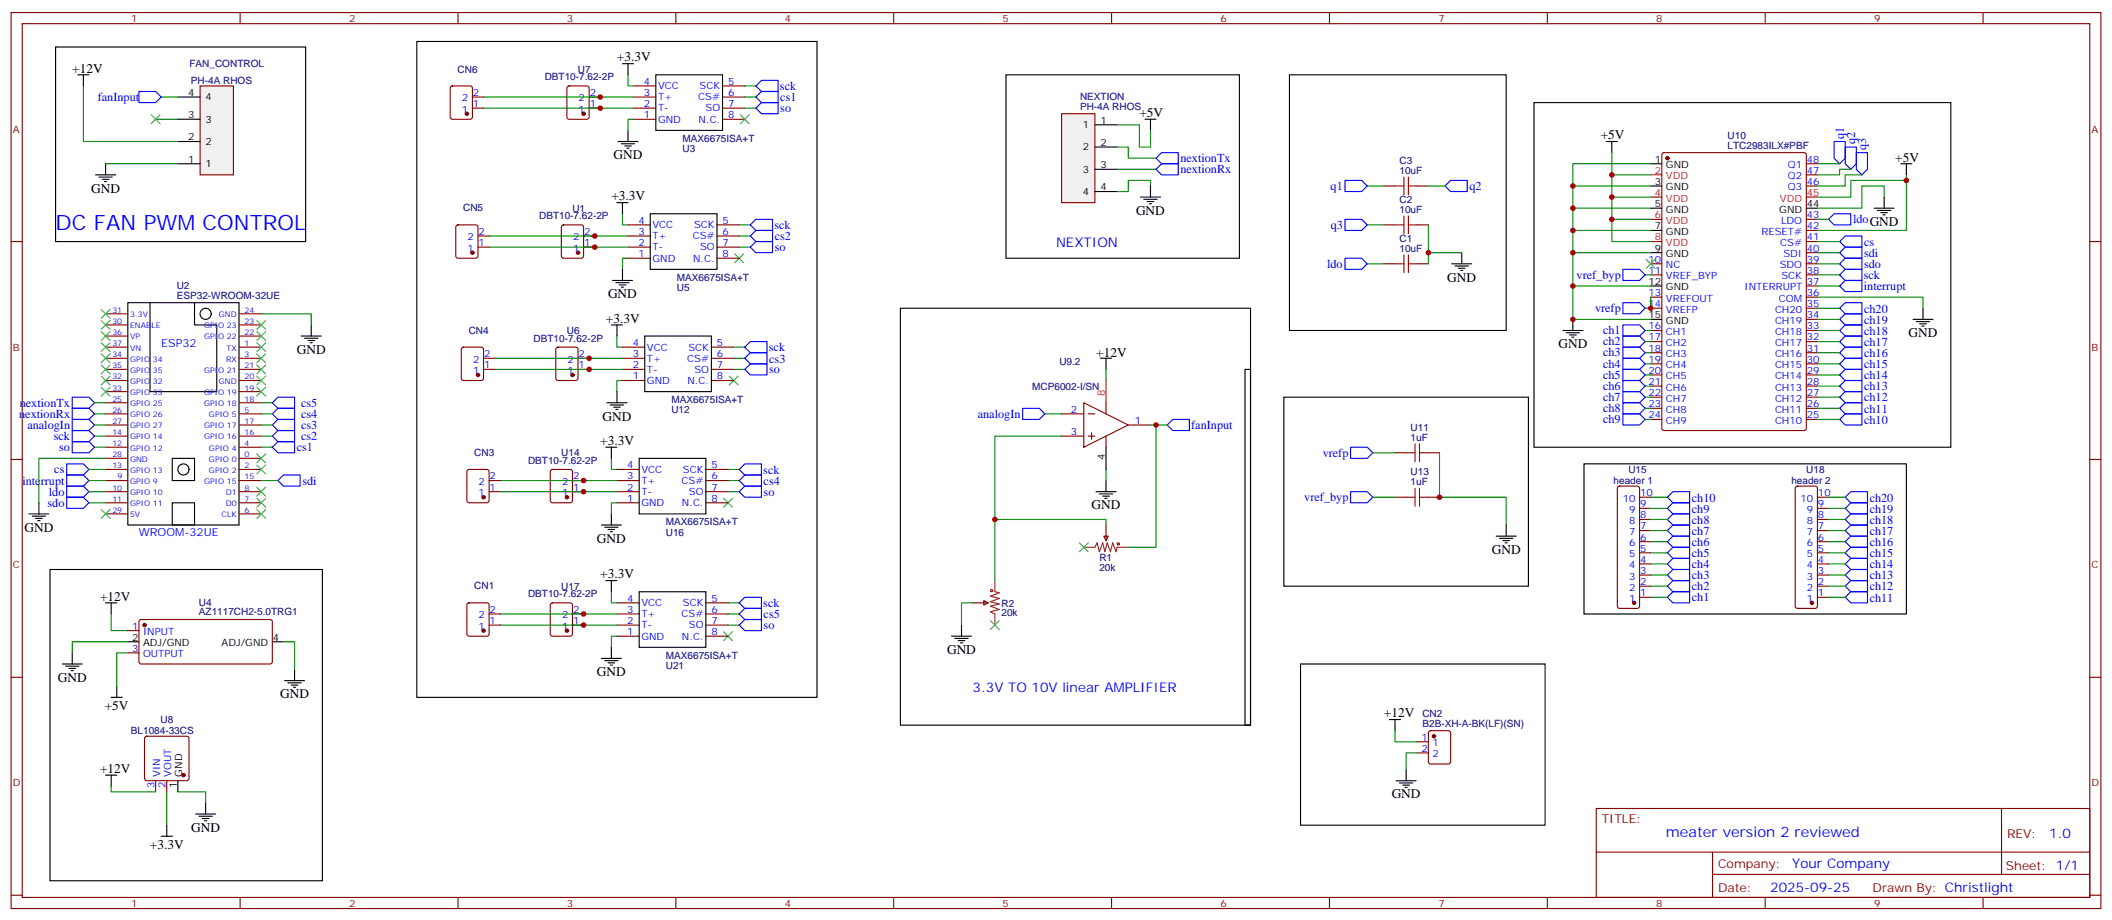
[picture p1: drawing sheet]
<svg xmlns="http://www.w3.org/2000/svg" width="670mm" height="292mm" viewBox="0 0 670 292" stroke-linecap="round" stroke-linejoin="round" font-family="sans-serif">
<g fill="none" stroke="#870000" stroke-width=".35">
<path d="M3.5 4h663.2v284.3h-663.2zM7.1 7.5h656.1v277.3h-656.1zM76.2 4v3.5M145.3 4v3.5M214.5 4v3.5M283.6 4v3.5M352.8 4v3.5M421.9 4v3.5M491.1 4v3.5M560.2 4v3.5M629.4 4v3.5M201.1 37.9h7"/>
<path d="M201.1 34.3h7M201.1 30.8h7M201.1 27.3h7M229.3 37.9h7.1M229.3 34.3h7.1M229.3 30.8h7.1M229.3 27.3h7.1M3.5 76.7h3.6M663.2 76.7h3.5M33.5 99.6h7.1M75.8 99.6h7.1M33.5 110.2h7.1"/>
<path d="M33.5 106.6h7.1M33.5 117.2h7.1M33.5 113.7h7.1M33.5 103.1h7.1M75.8 110.2h7.1M75.8 106.6h7.1M75.8 117.2h7.1M75.8 113.7h7.1M75.8 103.1h7.1M33.5 124.3h7.1M33.5 120.8h7.1M33.5 134.9h7.1"/>
<path d="M33.5 131.3h7.1M33.5 127.8h7.1M33.5 138.4h7.1M75.8 124.3h7.1M75.8 120.8h7.1M75.8 134.9h7.1M75.8 131.3h7.1M75.8 127.8h7.1M75.8 138.4h7.1M3.5 145.8h3.6M33.5 145.5h7.1M33.5 152.5h7.1"/>
<path d="M33.5 149h7.1M33.5 141.9h7.1M33.5 159.6h7.1M33.5 156h7.1M75.8 145.5h7.1M75.8 152.5h7.1M75.8 149h7.1M75.8 141.9h7.1M75.8 159.6h7.1M75.8 156h7.1M663.2 145.8h3.5M33.5 163.1h7.1"/>
<path d="M75.8 163.1h7.1M3.5 214.9h3.6M663.2 214.9h3.5M506.6 256.6h156.6v28.2h-156.6zM635.2 256.6v20.9M506.6 270.4h156.5M543.5 277.5h119.6M543.5 270.4v14.1M3.5 284.1h3.6M76.2 284.8v3.5M145.3 284.8v3.5M214.5 284.8v3.5"/>
<path d="M283.6 284.8v3.5M352.8 284.8v3.5M421.9 284.8v3.5M491.1 284.8v3.5M560.2 284.8v3.5M629.4 284.8v3.5M663.2 284.1h3.5"/>
</g>
<g fill="none" stroke="#000" stroke-width=".35">
<path d="M208.1 23.7h21.2v17.7h-21.2zM40.6 96.1h35.2v70.5h-35.2zM47.6 96.1v28.2h21.2v-21.2h-7.1v-7M54.7 145.5h7v7h-7zM54.7 159.6h7v7h-7z"/>
<circle cx="65.3" cy="99.6" r="1.76"/>
<circle cx="58.2" cy="149" r="1.76"/>
</g>
<path d="M336.9 36.1h10.6v28.2h-10.6z" fill="#f0f0f0" stroke="#870000" stroke-width=".35"/>
<path d="M319.3 23.7h74v58.3h-74zM347.5 39.6h7M363.4 37.9h3.5M365.1 37.9v3.5M347.5 46.7h7M347.5 53.7h7M365.1 59v3.5M347.5 60.8h7M361.9 62.5h6.4M363 63.3h4.2M364.1 64h2.1M364.8 64.7h.7" fill="none" stroke="#000" stroke-width=".35"/>
<path d="M49.4 37.9h7M354.5 39.6h7.1v7.1h3.5v-5.3M354.5 53.7h12.4M354.5 46.7h3.6v3.5h8.8M365.1 59v-1.7h-7v3.5h-3.6" fill="none" stroke="#008700" stroke-width=".35"/>
<path d="M366.9 53.7l1.8-1.7h5.2v3.5h-5.2zM366.9 50.2l1.8-1.8h5.2v3.6h-5.2z" fill="none" stroke="#00f" stroke-width=".35"/>
<path d="M63.5 27.3h10.6v28.2h-10.6z" fill="#f0f0f0" stroke="#870000" stroke-width=".35"/>
<g fill="none" stroke="#000" stroke-width=".35">
<path d="M17.6 14.9h79.4v61.8h-79.4zM132.3 13.2h127v208.1h-127zM24.7 23.7h3.5M26.5 23.7v3.6M56.4 37.9h7.1M56.4 30.8h7.1M197.6 20.2h3.5M199.3 20.2v3.5M409.2 23.7h68.8v81.2h-68.8zM486.8 32.6h132.3v109.3h-132.3zM30.3 55.5h6.4M31.4 56.2h4.2"/>
<path d="M32.5 56.9h2.1M33.2 57.6h.7M33.5 52v3.5M56.4 52h7.1M56.4 44.9h7.1M196.1 44.9h6.4M197.2 45.6h4.2M198.3 46.3h2.1M199 47h.7M199.3 41.4v3.5M509.8 44.9h3.5M511.5 44.9v3.5"/>
<path d="M523.9 52h3.5M523.9 59h3.5M603.2 52h3.6M605 52v3.5M195.8 64.3h3.5M197.6 64.3v3.5M206.4 67.8h21.1v17.7h-21.1zM523.9 66.1h3.5M523.9 73.1h3.5M573.3 66.1h3.5M594.8 66.1h6.3M595.8 66.8h4.3"/>
<path d="M596.9 67.5h2.1M597.6 68.2h.7M598 62.5v3.6M194.4 89h6.3M195.4 89.7h4.3M196.5 90.4h2.1M197.2 91.1h.7M197.6 85.5v3.5M285.8 97.8h111.1v132.3h-111.1zM460.7 83.7h6.4M461.8 84.4h4.2M462.8 85.1h2.2"/>
<path d="M463.5 85.8h.8M463.9 80.2v3.5M523.9 80.2h3.5M523.9 90.8h3.5M610.3 97.8v3.6M95.6 106.6h6.4M96.7 107.4h4.2M97.7 108.1h2.1M98.4 108.8h.7M98.8 103.1v3.5M194 103.1h3.6M195.8 103.1v3.5"/>
<path d="M204.6 106.6h21.2v17.7h-21.2zM349.2 113.7h3.6M351 113.7v3.5M395.1 117.2h1.8v112.9h-1.8zM496 104.9h6.4M497.1 105.6h4.2M498.1 106.3h2.1M498.8 107h.7M499.2 101.4v3.5M523.9 101.4h3.5M607.1 101.4h6.4M608.2 102.1h4.2"/>
<path d="M609.2 102.8h2.2M610 103.5h.7M192.6 127.8h6.4M193.7 128.5h4.2M194.7 129.2h2.1M195.4 129.9h.7M195.8 124.3v3.5M407.5 126h77.6v60h-77.6zM12.3 159.6v3.5M192.3 141.9h3.5M194 141.9v3.6M202.8 145.5h21.2v17.6h-21.2z"/>
<path d="M347.8 156h6.4M348.9 156.7h4.2M350 157.4h2.1M350.7 158.2h.7M351 141.9v7.1M351 152.5v3.5M502.7 147.2h102.3v47.6h-102.3zM9.2 163.1h6.3M10.2 163.8h4.3M11.3 164.5h2.1M12 165.2h.7M190.9 166.6h6.3"/>
<path d="M191.9 167.3h4.2M193 168h2.1M193.7 168.7h.7M194 163.1v3.5M474.8 170.1h6.4M475.9 170.9h4.2M477 171.6h2.1M477.7 172.3h.7M478 166.6v3.5M15.9 180.7h86.4v98.8h-86.4zM33.5 191.3h3.5M35.3 191.3v3.5"/>
<path d="M192.3 184.3h3.5M194 184.3v3.5M202.8 187.8h21.2v17.6h-21.2zM305.2 198.4v3.5M19.8 210.7h6.3M20.8 211.4h4.2M21.9 212.1h2.1M22.6 212.8h.7M22.9 207.2v3.5M37 217.8v3.5M40.6 203.7h3.5M86.4 203.7h3.6"/>
<path d="M90.3 216h6.4M91.4 216.7h4.2M92.4 217.4h2.1M93.1 218.1h.7M93.5 212.5v3.5M190.9 209h6.3M191.9 209.7h4.2M193 210.4h2.1M193.7 211.1h.7M194 205.4v3.6M302 201.9h6.3M303 202.6h4.3"/>
<path d="M304.1 203.3h2.1M304.8 204h.7M412.7 210.7h77.7v51.2h-77.7zM35.3 221.3h3.5M441 228.4h3.5M442.7 228.4v3.5M33.5 246h3.5M35.3 246v3.5M56.4 247.8v3.5M62.1 258.3h6.3M63.1 259h4.3M64.2 259.8h2.1"/>
<path d="M65.3 254.8v3.5M443.1 247.8h6.3M444.1 248.5h4.3M445.2 249.2h2.1M445.9 249.9h.7M446.3 244.2v3.6M51.2 265.4h3.5M52.9 261.9v3.5M64.9 260.5h.7"/>
</g>
<g fill="none" stroke="#008700" stroke-width=".35">
<path d="M26.5 27.3v17.6h29.9M51.2 30.8h5.2M153.5 30.8h47.6M153.5 34.3h47.6M199.3 23.7v3.6h1.8M201.1 37.9h-1.8v3.5M236.4 30.8h3.5M236.4 27.3h3.5M236.4 34.3h3.5M33.5 52h22.9M433.9 59h5.3M453.3 59h5.3"/>
<path d="M499.2 59h24.7M511.5 48.4v7.1M523.9 52h-24.7v49.4h24.7M523.9 55.5h-12.4v7h12.4M576.8 52h7M587.4 53.7h-3.6v1.8h-7M590.9 55.5h-5.3v3.5h-8.8M605 55.5v17.6h-28.2M605 57.3h-17.6v5.2h-10.6M155.2 74.9h44.1M155.2 78.4h44.1M197.6 67.8v3.6h1.7"/>
<path d="M234.6 78.4h3.5M234.6 74.9h3.5M234.6 71.4h3.5M433.9 71.4h5.3M453.3 71.4v12.3M499.2 73.1h24.7M499.2 66.1h24.7M511.5 62.5v7.1h12.4M511.5 69.6v7.1h12.4M576.8 76.7h7M576.8 69.6h3.5M598 62.5v-3.5h-7.1v7.1h-14.1"/>
<path d="M82.9 99.6h15.9v3.5M199.3 82h-1.7v3.5M433.9 83.7h5.3M453.3 80.2h10.6M499.2 90.8h24.7M499.2 80.2h24.7M522.1 87.2h1.8M523.9 94.3v3.5h-1.8M576.8 94.3h33.5v3.5M576.8 90.8h7M576.8 80.2h7M576.8 83.7h7"/>
<path d="M576.8 87.2h7M576.8 97.8h7M157 113.7h40.6M157 117.2h40.6M195.8 106.6v3.6h1.8M232.8 117.2h3.6M232.8 113.7h3.6M232.8 110.2h3.6M351 117.2v3.6M522.1 104.9h1.8M522.1 119h1.8M522.1 115.5h1.8"/>
<path d="M522.1 111.9h1.8M522.1 108.4h1.8M576.8 104.9h7M576.8 119h7M576.8 115.5h7M576.8 111.9h7M576.8 108.4h7M576.8 101.4h7M30 131.3h3.5M30 127.8h3.5M30 134.9h3.5M30 138.4h3.5"/>
<path d="M82.9 131.3h3.5M82.9 127.8h3.5M82.9 134.9h3.5M82.9 138.4h3.5M197.6 120.8h-1.8v3.5M331.6 131.3h5.3M336.9 138.4h-21.2v45.9M365.1 134.9h5.3M366.9 134.9v38.8h-8.8M522.1 133.1h1.8M522.1 129.6h1.8M522.1 126h1.8"/>
<path d="M522.1 122.5h1.8M576.8 133.1h7M576.8 129.6h7M576.8 126h7M576.8 122.5h7M28.2 156h5.3M28.2 152.5h5.3M28.2 149h5.3M28.2 159.6h5.3M30 141.9h3.5M33.5 145.5h-21.2v14.1M82.9 152.5h5.3"/>
<path d="M82.9 141.9h3.5M158.7 152.5h37.1M158.7 156h37.1M194 145.5v3.5h1.8M195.8 159.6h-1.8v3.5M231.1 156h3.5M231.1 152.5h3.5M231.1 149h3.5M351 149v3.5M435.7 157.8h7M435.7 143.7h7M456.8 143.7v14.1h21.2v8.8"/>
<path d="M523.9 157.8h5.3M580.3 157.8h5.3M315.7 164.9h35.3v1.7M523.9 161.3h5.3M523.9 164.9h5.3M523.9 168.4h5.3M523.9 171.9h5.3M523.9 175.4h5.3M523.9 179h5.3M580.3 161.3h5.3M580.3 164.9h5.3M580.3 168.4h5.3"/>
<path d="M580.3 171.9h5.3M580.3 175.4h5.3M580.3 179h5.3M35.3 194.8v5.3h5.3M158.7 198.4h37.1M158.7 194.8h37.1M194 187.8v3.5h1.8M231.1 198.4h3.5M231.1 194.8h3.5M231.1 191.3h3.5M308.7 191.3h-3.5v7.1M523.9 182.5h5.3"/>
<path d="M523.9 186h5.3M523.9 189.5h5.3M580.3 182.5h5.3M580.3 186h5.3M580.3 189.5h5.3M40.6 203.7h-17.7v3.5M40.6 207.2h-3.6v10.6M90 203.7h3.5v8.8M195.8 201.9h-1.8v3.5M442.7 231.9v3.5h7.1M449.8 238.9h-3.5v5.3M35.3 249.5v1.8h14.1"/>
<path d="M52.9 251.3v10.6M56.4 251.3h8.9v3.5"/>
</g>
<g fill="none" stroke="#3c3" stroke-width=".35">
<path d="M48 36.4l2.8 2.9M50.8 36.4l-2.8 2.9M234.9 36.4l2.9 2.9M237.8 36.4l-2.9 2.9M32.1 98.2l2.8 2.8M34.9 98.2l-2.8 2.8M233.2 80.5l2.8 2.9M236 80.5l-2.8 2.9M522.5 82.3l2.8 2.8M525.3 82.3l-2.8 2.8M32.1 119.3l2.8 2.9M32.1 115.8l2.8 2.8"/>
<path d="M32.1 112.3l2.8 2.8M32.1 108.8l2.8 2.8M32.1 105.2l2.8 2.9M32.1 101.7l2.8 2.8M34.9 119.3l-2.8 2.9M34.9 115.8l-2.8 2.8M34.9 112.3l-2.8 2.8M34.9 108.8l-2.8 2.8M34.9 105.2l-2.8 2.9M34.9 101.7l-2.8 2.8M81.5 101.7l2.8 2.8M81.5 105.2l2.8 2.9"/>
<path d="M81.5 108.8l2.8 2.8M81.5 112.3l2.8 2.8M81.5 115.8l2.8 2.8M81.5 119.3l2.8 2.9M84.3 112.3l-2.8 2.8M84.3 101.7l-2.8 2.8M84.3 105.2l-2.8 2.9M84.3 108.8l-2.8 2.8M84.3 115.8l-2.8 2.8M84.3 119.3l-2.8 2.9M231.4 119.3l2.8 2.9M234.2 119.3l-2.8 2.9"/>
<path d="M32.1 122.9l2.8 2.8M34.9 122.9l-2.8 2.8M81.5 122.9l2.8 2.8M84.3 122.9l-2.8 2.8M81.5 158.2l2.8 2.8M81.5 154.6l2.8 2.8M81.5 147.6l2.8 2.8M81.5 144l2.8 2.9M84.3 158.2l-2.8 2.8M84.3 154.6l-2.8 2.8M84.3 147.6l-2.8 2.8M84.3 144l-2.8 2.9"/>
<path d="M229.7 158.2l2.8 2.8M232.5 158.2l-2.8 2.8M32.1 161.7l2.8 2.8M34.9 161.7l-2.8 2.8M81.5 161.7l2.8 2.8M84.3 161.7l-2.8 2.8M342.5 172.3l2.9 2.8M345.4 172.3l-2.9 2.8M314.3 197l2.8 2.8M317.1 197l-2.8 2.8M229.7 200.5l2.8 2.8M232.5 200.5l-2.8 2.8"/>
</g>
<g fill="none" stroke="#00f" stroke-width=".35">
<path d="M44.1 29h5.3l1.8 1.8-1.8 1.8h-5.3zM239.9 27.3l1.8-1.8h5.2v3.5h-5.2zM239.9 30.8l1.8-1.8h5.2v3.6h-5.2zM241.7 32.6h5.2v3.5h-5.2l-1.8-1.8zM426.9 57.3h5.3l1.7 1.7-1.7 1.8h-5.3zM460.4 57.3h5.3v3.5h-5.3l-1.8-1.8zM582.1 44.9h3.5v5.3l-1.8 1.8-1.7-1.8zM585.6 46.7h3.5v5.3l-1.7 1.7-1.8-1.7zM589.1 48.4h3.6v5.3l-1.8 1.8-1.8-1.8zM238.1 78.4l1.8-1.7h5.3v3.5h-5.3zM238.1 74.9l1.8-1.8h5.3v3.6h-5.3zM238.1 71.4l1.8-1.8h5.3v3.5h-5.3z"/>
<path d="M426.9 69.6h5.3l1.7 1.8-1.7 1.7h-5.3zM580.3 69.6l1.8-1.8h5.3v3.6h-5.3zM583.8 76.7l1.8-1.8h5.3v3.5h-5.3zM426.9 82h5.3l1.7 1.7-1.7 1.8h-5.3zM515.1 85.5h5.2l1.8 1.7-1.8 1.8h-5.2zM515.1 96.1h5.2l1.8 1.7-1.8 1.8h-5.2zM583.8 83.7l1.8-1.7h5.3v3.5h-5.3zM583.8 80.2l1.8-1.8h5.3v3.6h-5.3zM583.8 87.2l1.8-1.7h5.3v3.5h-5.3zM583.8 90.8l1.8-1.8h5.3v3.5h-5.3zM583.8 97.8l1.8-1.7h5.3v3.5h-5.3zM236.4 117.2l1.7-1.7h5.3v3.5h-5.3z"/>
<path d="M236.4 113.7l1.7-1.8h5.3v3.6h-5.3zM236.4 110.2l1.7-1.8h5.3v3.5h-5.3zM515.1 103.1h5.2l1.8 1.8-1.8 1.7h-5.2zM515.1 106.6h5.2l1.8 1.8-1.8 1.8h-5.2zM515.1 110.2h5.2l1.8 1.7-1.8 1.8h-5.2zM515.1 113.7h5.2l1.8 1.8-1.8 1.7h-5.2zM515.1 117.2h5.2l1.8 1.8-1.8 1.8h-5.2zM583.8 119l1.8-1.8h5.3v3.6h-5.3zM583.8 115.5l1.8-1.8h5.3v3.5h-5.3zM583.8 111.9l1.8-1.7h5.3v3.5h-5.3zM583.8 108.4l1.8-1.8h5.3v3.6h-5.3zM583.8 104.9l1.8-1.8h5.3v3.5h-5.3z"/>
<path d="M583.8 101.4l1.8-1.8h5.3v3.5h-5.3zM22.9 126h5.3l1.8 1.8-1.8 1.8h-5.3zM22.9 129.6h5.3l1.8 1.7-1.8 1.8h-5.3zM22.9 133.1h5.3l1.8 1.8-1.8 1.7h-5.3zM22.9 136.6h5.3l1.8 1.8-1.8 1.8h-5.3zM86.4 138.4l1.8-1.8h5.3v3.6h-5.3zM86.4 134.9l1.8-1.8h5.3v3.5h-5.3zM86.4 131.3l1.8-1.7h5.3v3.5h-5.3zM86.4 127.8l1.8-1.8h5.3v3.6h-5.3zM324.6 129.6h5.2l1.8 1.7-1.8 1.8h-5.2zM370.4 134.9l1.8-1.8h5.3v3.5h-5.3zM515.1 120.8h5.2l1.8 1.7-1.8 1.8h-5.2z"/>
<path d="M515.1 124.3h5.2l1.8 1.7-1.8 1.8h-5.2zM515.1 127.8h5.2l1.8 1.8-1.8 1.7h-5.2zM515.1 131.3h5.2l1.8 1.8-1.8 1.8h-5.2zM583.8 133.1l1.8-1.8h5.3v3.6h-5.3zM583.8 129.6l1.8-1.8h5.3v3.5h-5.3zM583.8 126l1.8-1.7h5.3v3.5h-5.3zM583.8 122.5l1.8-1.7h5.3v3.5h-5.3zM21.2 147.2h5.3l1.7 1.8-1.7 1.7h-5.3zM21.2 150.7h5.3l1.7 1.8-1.7 1.8h-5.3zM21.2 154.3h5.3l1.7 1.7-1.7 1.8h-5.3zM21.2 157.8h5.3l1.7 1.8-1.7 1.7h-5.3zM22.9 140.2h5.3l1.8 1.7-1.8 1.8h-5.3z"/>
<path d="M86.4 141.9l1.8-1.7h5.3v3.5h-5.3zM88.2 152.5l1.8-1.8h5.2v3.6h-5.2zM234.6 156l1.8-1.7h5.3v3.5h-5.3zM234.6 152.5l1.8-1.8h5.3v3.6h-5.3zM234.6 149l1.8-1.8h5.3v3.5h-5.3zM428.6 141.9h5.3l1.8 1.8-1.8 1.8h-5.3zM428.6 156h5.3l1.8 1.8-1.8 1.8h-5.3zM529.2 157.8l1.7-1.8h5.3v3.6h-5.3zM585.6 157.8l1.8-1.8h5.3v3.6h-5.3zM529.2 179l1.7-1.8h5.3v3.5h-5.3zM529.2 175.4l1.7-1.7h5.3v3.5h-5.3zM529.2 171.9l1.7-1.8h5.3v3.6h-5.3z"/>
<path d="M529.2 168.4l1.7-1.8h5.3v3.5h-5.3zM529.2 164.9l1.7-1.8h5.3v3.5h-5.3zM529.2 161.3l1.7-1.7h5.3v3.5h-5.3zM585.6 179l1.8-1.8h5.3v3.5h-5.3zM585.6 175.4l1.8-1.7h5.3v3.5h-5.3zM585.6 171.9l1.8-1.8h5.3v3.6h-5.3zM585.6 168.4l1.8-1.8h5.3v3.5h-5.3zM585.6 164.9l1.8-1.8h5.3v3.5h-5.3zM585.6 161.3l1.8-1.7h5.3v3.5h-5.3zM234.6 198.4l1.8-1.8h5.3v3.5h-5.3zM234.6 191.3l1.8-1.8h5.3v3.6h-5.3zM236.4 193.1h5.3v3.5h-5.3l-1.8-1.8z"/>
<path d="M529.2 189.5l1.7-1.7h5.3v3.5h-5.3zM529.2 186l1.7-1.7h5.3v3.5h-5.3zM529.2 182.5l1.7-1.8h5.3v3.6h-5.3zM585.6 189.5l1.8-1.7h5.3v3.5h-5.3zM585.6 186l1.8-1.7h5.3v3.5h-5.3zM585.6 182.5l1.8-1.8h5.3v3.6h-5.3z"/>
</g>
<g fill="none" stroke="#870000" stroke-width=".35">
<path d="M143.1 27.5l.5-.2h5.6l.7 .4v9.4l-.4 .7-5.9 .1-.7-.5v-9.4zM149.9 34.3h3.6M149.9 30.8h3.6M180.2 27.5l.4-.2h5.7l.6 .4 .1 9.4-.5 .7-5.9 .1-.6-.5-.1-9.4zM187 34.3h3.5M187 30.8h3.5M439.2 59h3.5M449.8 59h3.5M527.6 48.6l.5-.2h44.5l.6 .5 .1 87-.5 .7h-44.7l-.6-.4-.1-87.1zM573.3 59h3.5M573.3 55.5h3.5M573.3 52h3.5"/>
<path d="M144.9 71.6l.4-.2h5.7l.6 .4 .1 9.4-.5 .7-5.9 .1-.6-.5-.1-9.4zM151.7 78.4h3.5M151.7 74.9h3.5M178.4 71.6l.5-.2h5.6l.7 .4v9.4l-.5 .7-5.8 .1-.7-.5v-9.4zM185.2 78.4h3.5M185.2 74.9h3.5M199.3 78.4h7.1M199.3 74.9h7.1M199.3 71.4h7.1M227.5 78.4h7.1M227.5 74.9h7.1M227.5 71.4h7.1"/>
<path d="M439.2 71.4h3.5M449.8 71.4h3.5M573.3 76.7h3.5M573.3 73.1h3.5M573.3 69.6h3.5M199.3 82h7.1M227.5 82h7.1M439.2 83.7h3.5M449.8 83.7h3.5M523.9 83.7h3.5M523.9 87.2h3.5M523.9 94.3h3.5"/>
<path d="M523.9 97.8h3.5M573.3 83.7h3.5M573.3 87.2h3.5M573.3 94.3h3.5M573.3 97.8h3.5M573.3 90.8h3.5M573.3 80.2h3.5M146.6 110.4l.5-.2h5.7l.6 .4 .1 9.5-.5 .6-5.9 .1-.6-.5-.1-9.4zM153.5 117.2h3.5M153.5 113.7h3.5M176.6 110.4l.5-.2h5.6l.7 .4v9.5l-.4 .6-5.9 .1-.7-.5v-9.4zM183.4 117.2h3.6"/>
<path d="M183.4 113.7h3.6M197.6 117.2h7M197.6 113.7h7M197.6 110.2h7M225.8 117.2h7M225.8 113.7h7M225.8 110.2h7M523.9 104.9h3.5M523.9 108.4h3.5M523.9 111.9h3.5M523.9 115.5h3.5M523.9 119h3.5"/>
<path d="M573.3 104.9h3.5M573.3 108.4h3.5M573.3 111.9h3.5M573.3 115.5h3.5M573.3 119h3.5M573.3 101.4h3.5M197.6 120.8h7M225.8 120.8h7M336.9 131.3h7.1M336.9 138.4h7.1M344 127.8l14.1 7.1-14.1 7zM345.4 131.3h2.1"/>
<path d="M345.4 138.4h2.1M346.4 137.3v2.2M351 127.8v3.5M351 138.4v3.5M358.1 134.9h7M523.9 122.5h3.5M523.9 126h3.5M523.9 129.6h3.5M523.9 133.1h3.5M573.3 122.5h3.5M573.3 126h3.5M573.3 129.6h3.5"/>
<path d="M573.3 133.1h3.5M148.4 149.2l.5-.2h5.6l.7 .4v9.5l-.4 .6-5.9 .1-.7-.5v-9.4zM155.2 156h3.5M155.2 152.5h3.5M174.9 149.2l.4-.2h5.7l.6 .4 .1 9.5-.5 .6-5.9 .1-.6-.5-.1-9.4zM181.7 156h3.5M181.7 152.5h3.5M195.8 156h7M195.8 152.5h7M195.8 159.6h7M195.8 149h7M224 156h7.1"/>
<path d="M224 152.5h7.1M224 159.6h7.1M224 149h7.1M442.7 143.7h3.6M442.7 157.8h3.6M453.3 143.7h3.5M453.3 157.8h3.5M513.5 154.5l.5-.2h5.6l.5 .2 .2 .5v37.4l-.2 .5-.5 .2h-5.6l-.5-.3-.2-.4v-37.4zM520.3 157.8h3.6M570 154.5l.4-.2h5.7l.5 .2 .2 .5v37.4l-.2 .5-.5 .2h-5.7l-.5-.3-.2-.4v-37.4zM576.8 157.8h3.5M350.3 170.1h1.4l-.7 1.5z"/>
<path d="M351 166.6v5M520.3 179h3.6M520.3 175.4h3.6M520.3 171.9h3.6M520.3 168.4h3.6M520.3 164.9h3.6M520.3 161.3h3.6M576.8 179h3.5M576.8 175.4h3.5M576.8 171.9h3.5M576.8 168.4h3.5M576.8 164.9h3.5"/>
<path d="M576.8 161.3h3.5M44.3 196.8l.5-.2 41.2 .1 .4 .6v13l-.7 .4-41.2-.1-.4-.6v-12.7zM148.4 191.5l.5-.2h5.6l.7 .4v9.5l-.4 .6-5.9 .1-.7-.5v-9.4zM155.2 198.4h3.5M155.2 194.8h3.5M174.9 191.5l.4-.2h5.7l.6 .4 .1 9.5-.5 .6-5.9 .1-.6-.5-.1-9.4zM181.7 198.4h3.5M181.7 194.8h3.5M195.8 198.4h7M195.8 194.8h7M195.8 191.3h7M224 198.4h7.1"/>
<path d="M224 194.8h7.1M224 191.3h7.1M308.7 191.3h4.9M312.2 190.6l1.4 .7-1.4 .7zM520.3 189.5h3.6M520.3 186h3.6M520.3 182.5h3.6M576.8 189.5h3.5M576.8 186h3.5M576.8 182.5h3.5M40.6 207.2h3.5M40.6 200.1h3.5"/>
<path d="M195.8 201.9h7M224 201.9h7.1M46.1 233.9l.5-.3h12.7l.5 .3 .2 .5v12.7l-.3 .4-.4 .3h-12.7l-.5-.3-.2-.4v-12.7zM449.8 235.4h3.5M449.8 238.9h3.5M453.6 232.1l.4-.2h5.7l.6 .4 .1 9.5-.5 .6-5.9 .1-.6-.5-.1-9.4zM49.4 247.8v3.5M52.9 247.8v3.5"/>
</g>
<g fill="#870000" stroke="#870000" stroke-width=".35">
<circle cx="185.2" cy="36.1" r=".53"/>
<circle cx="455.1" cy="233.6" r=".53"/>
<circle cx="183.4" cy="80.2" r=".53"/>
<circle cx="181.7" cy="119" r=".53"/>
<circle cx="179.9" cy="157.8" r=".53"/>
<circle cx="179.9" cy="200.1" r=".53"/>
<circle cx="45.9" cy="198.4" r=".53"/>
<circle cx="58.2" cy="246" r=".53"/>
<circle cx="153.5" cy="200.1" r=".53"/>
<circle cx="153.5" cy="157.8" r=".53"/>
<circle cx="151.7" cy="119" r=".53"/>
<circle cx="149.9" cy="80.2" r=".53"/>
<circle cx="148.2" cy="36.1" r=".53"/>
<circle cx="529.2" cy="50.2" r=".53"/>
<circle cx="518.6" cy="191.3" r=".53"/>
<circle cx="575" cy="191.3" r=".53"/>
</g>
<g fill="none" stroke="#a10000" stroke-width=".35">
<path d="M442.7 59h2.9M445.6 56.2v5.6M447 56.2v5.6M447 59h2.8M442.7 71.4h2.9M445.6 68.5v5.7M447 68.5v5.7M447 71.4h2.8M442.7 83.7h2.9M445.6 80.9v5.6M447 83.7h2.8M447 80.9v5.6"/>
<path d="M446.3 143.7h2.8M446.3 157.8h2.8M449.1 140.9v5.6M449.1 155v5.6M450.5 140.9v5.6M450.5 155v5.6M450.5 143.7h2.8M450.5 157.8h2.8"/>
<circle cx="354.9" cy="172.6" r=".35"/>
<circle cx="314.7" cy="187.4" r=".35"/>
</g>
<path d="M344 173.7h3.5l.7-1.4 .7 2.8 1.1-2.8 .7 2.8 .7-2.8 1 2.8 .7-2.8 1.1 2.8 .3-1.4h3.6M315.7 184.3v3.5l1.4 .3-2.8 1.1 2.8 .7-2.8 1.1 2.8 .7-2.8 .7 2.8 1-2.8 .7 1.4 .7v3.6" fill="none" stroke="#8c2424" stroke-width=".35"/>
<path d="M523.9 55.5h3.5M523.9 62.5h3.5M523.9 69.6h3.5M523.9 76.7h3.5M573.3 62.5h3.5M351 120.8v7" fill="none" stroke="#f00" stroke-width=".35"/>
<g fill="#c00">
<circle cx="366.9" cy="134.9" r=".88"/>
<circle cx="315.7" cy="164.9" r=".88"/>
<circle cx="190.5" cy="30.8" r=".88"/>
<circle cx="190.5" cy="34.3" r=".88"/>
<circle cx="188.7" cy="74.9" r=".88"/>
<circle cx="188.7" cy="78.4" r=".88"/>
<circle cx="187" cy="113.7" r=".88"/>
<circle cx="187" cy="117.2" r=".88"/>
<circle cx="185.2" cy="152.5" r=".88"/>
<circle cx="185.2" cy="156" r=".88"/>
<circle cx="185.2" cy="194.8" r=".88"/>
<circle cx="185.2" cy="198.4" r=".88"/>
<circle cx="511.5" cy="62.5" r=".88"/>
<circle cx="511.5" cy="69.6" r=".88"/>
<circle cx="511.5" cy="55.5" r=".88"/>
<circle cx="605" cy="57.3" r=".88"/>
<circle cx="453.3" cy="80.2" r=".88"/>
<circle cx="523.9" cy="97.8" r=".88"/>
<circle cx="456.8" cy="157.8" r=".88"/>
<circle cx="499.2" cy="101.4" r=".88"/>
<circle cx="499.2" cy="59" r=".88"/>
<circle cx="499.2" cy="66.1" r=".88"/>
<circle cx="499.2" cy="73.1" r=".88"/>
<circle cx="499.2" cy="80.2" r=".88"/>
<circle cx="499.2" cy="90.8" r=".88"/>
</g>
<text font-size="6.7" fill="#00f" x="17.6" y="73.1">DC FAN PWM CONTROL</text>
<text font-size="4.6" fill="#00f" x="528.7" y="265.6">meater version 2 reviewed</text>
<g font-size="4.2">
<text x="22.9" y="23">+12V</text>
<text x="195.8" y="19.5">+3.3V</text>
<text x="361.6" y="37.1">+5V</text>
<text x="508" y="44.2">+5V</text>
<text x="194.7" y="50.6">GND</text>
<text x="601.5" y="51.3">+5V</text>
<text x="28.9" y="61.1">GND</text>
<text x="194" y="63.6">+3.3V</text>
<text x="360.5" y="68.2">GND</text>
<text x="459.3" y="89.4">GND</text>
<text x="193" y="94.7">GND</text>
<text x="192.3" y="102.4">+3.3V</text>
<text x="605.7" y="107">GND</text>
<text x="94.2" y="112.3">GND</text>
<text x="347.9" y="113.4">+12V</text>
<text x="494.6" y="110.5">GND</text>
<text x="191.2" y="133.5">GND</text>
<text x="190.5" y="141.2">+3.3V</text>
<text x="346.4" y="161.7">GND</text>
<text x="7.8" y="168.7">GND</text>
<text x="189.4" y="172.3">GND</text>
<text x="473.4" y="175.8">GND</text>
<text x="190.5" y="183.6">+3.3V</text>
<text x="31.7" y="190.6">+12V</text>
<text x="300.6" y="207.5">GND</text>
<text x="189.4" y="214.6">GND</text>
<text x="18.3" y="216.4">GND</text>
<text x="88.9" y="221.7">GND</text>
<text x="33.3" y="225.2">+5V</text>
<text x="439.2" y="227.6">+12V</text>
<text x="31.7" y="245.3">+12V</text>
<text x="441.7" y="253.4">GND</text>
<text x="60.7" y="264">GND</text>
<text x="47.5" y="269.3">+3.3V</text>
</g>
<g font-size="4.2" fill="#00f">
<text x="335.1" y="78.4">NEXTION</text>
<text x="308.7" y="219.5">3.3V TO 10V linear AMPLIFIER</text>
<text x="650.4" y="265.8">1.0</text>
<text x="568.8" y="275.4">Your Company</text>
<text x="561.8" y="283.2">2025-09-25</text>
</g>
<g font-size="3.9" fill="#00f">
<text x="247.5" y="28.6">sck</text>
<text x="31" y="31.9">fanInput</text>
<text x="247.6" y="32.1">cs1</text>
<text x="247.6" y="35.6">so</text>
<text x="585.2" y="44" transform="rotate(-90 585.2 44)">q1</text>
<text x="588.7" y="45.8" transform="rotate(-90 588.7 45.8)">q2</text>
<text x="592.3" y="47.5" transform="rotate(-90 592.3 47.5)">q3</text>
<text x="374.6" y="51.5">nextionTx</text>
<text x="374.6" y="55">nextionRx</text>
<text x="422.3" y="60.2">q1</text>
<text x="466.4" y="60.3">q2</text>
<text x="588.1" y="70.9">ldoGND</text>
<text x="245.8" y="72.7">sck</text>
<text x="245.9" y="76.3">cs2</text>
<text x="422.4" y="72.5">q3</text>
<text x="591.6" y="78">cs</text>
<text x="245.9" y="79.7">so</text>
<text x="591.6" y="81.5">sdi</text>
<text x="421.2" y="84.9">ldo</text>
<text x="500.4" y="88.5">vref_byp</text>
<text x="591.5" y="88.5">sck</text>
<text x="591.6" y="85">sdo</text>
<text x="591.5" y="92.1">interrupt</text>
<text x="506.2" y="99.1">vrefp</text>
<text x="591.6" y="99.2">ch20</text>
<text x="508.8" y="106.1">ch1</text>
<text x="591.6" y="106.2">ch18</text>
<text x="591.6" y="102.7">ch19</text>
<text x="244" y="111.5">sck</text>
<text x="508.8" y="109.6">ch2</text>
<text x="508.8" y="113.1">ch3</text>
<text x="591.6" y="113.3">ch16</text>
<text x="591.6" y="109.8">ch17</text>
<text x="244.1" y="118.5">so</text>
<text x="244.1" y="115.1">cs3</text>
<text x="508.8" y="116.6">ch4</text>
<text x="591.6" y="116.8">ch15</text>
<text x="508.8" y="120.2">ch5</text>
<text x="508.8" y="123.7">ch6</text>
<text x="591.6" y="123.9">ch13</text>
<text x="591.6" y="120.4">ch14</text>
<text x="6.3" y="129">nextionTx</text>
<text x="95.5" y="129.2">cs5</text>
<text x="508.8" y="127.2">ch7</text>
<text x="508.8" y="130.7">ch8</text>
<text x="591.6" y="130.9">ch11</text>
<text x="591.6" y="127.4">ch12</text>
<text x="6.1" y="132.6">nextionRx</text>
<text x="8.7" y="136.1">analogIn</text>
<text x="95.5" y="136.2">cs3</text>
<text x="95.5" y="132.7">cs4</text>
<text x="310.3" y="132.6">analogIn</text>
<text x="378" y="136.2">fanInput</text>
<text x="508.8" y="134.3">ch9</text>
<text x="591.6" y="134.5">ch10</text>
<text x="17.1" y="139.6">sck</text>
<text x="18.8" y="143.2">so</text>
<text x="94.2" y="143.2">cs1</text>
<text x="95.5" y="139.8">cs2</text>
<text x="419.8" y="144.9">vrefp</text>
<text x="7.1" y="153.8">interrupt</text>
<text x="17.2" y="150.2">cs</text>
<text x="96" y="153.8">sdi</text>
<text x="242.2" y="150.3">sck</text>
<text x="242.4" y="153.9">cs4</text>
<text x="15.1" y="160.8">sdo</text>
<text x="15.5" y="157.3">ldo</text>
<text x="242.4" y="157.3">so</text>
<text x="413.9" y="159.1">vref_byp</text>
<text x="536.9" y="159.2">ch10</text>
<text x="593.4" y="159.2">ch20</text>
<text x="536.9" y="166.2">ch8</text>
<text x="536.9" y="162.7">ch9</text>
<text x="593.4" y="166.2">ch18</text>
<text x="593.4" y="162.7">ch19</text>
<text x="536.9" y="173.3">ch6</text>
<text x="536.9" y="169.7">ch7</text>
<text x="593.4" y="173.3">ch16</text>
<text x="593.4" y="169.7">ch17</text>
<text x="536.9" y="176.8">ch5</text>
<text x="593.4" y="176.8">ch15</text>
<text x="536.9" y="183.9">ch3</text>
<text x="536.9" y="180.3">ch4</text>
<text x="593.4" y="183.9">ch13</text>
<text x="593.4" y="180.3">ch14</text>
<text x="536.9" y="190.8">ch1</text>
<text x="536.9" y="187.4">ch2</text>
<text x="593.4" y="190.9">ch11</text>
<text x="593.4" y="187.4">ch12</text>
<text x="242.2" y="192.6">sck</text>
<text x="242.4" y="196.1">cs5</text>
<text x="242.4" y="199.7">so</text>
</g>
<g font-size="3.9" fill="#800">
<text x="508.4" y="261.2">TITLE:</text>
<text x="637" y="265.8">REV:</text>
<text x="545.3" y="275.4">Company:</text>
<text x="636.6" y="276">Sheet: 1/1</text>
<text x="545.3" y="283">Date:</text>
<text x="594.3" y="283.1">Drawn By: Christlight</text>
</g>
<g font-size="3.5" fill="#00f">
<text x="51.2" y="110.2">ESP32</text>
<text x="44.1" y="170.1">WROOM-32UE</text>
</g>
<g font-size="3.2" fill="#800">
<text x="41.6" y="7">1</text>
<text x="110.8" y="7">2</text>
<text x="179.9" y="7">3</text>
<text x="249.1" y="7">4</text>
<text x="318.2" y="7">5</text>
<text x="387.3" y="7">6</text>
<text x="456.5" y="7">7</text>
<text x="525.6" y="7">8</text>
<text x="594.8" y="7">9</text>
<text x="4.1" y="42.1">A</text>
<text x="663.8" y="42.1">A</text>
<text x="4.1" y="111.2">B</text>
<text x="663.8" y="111.2">B</text>
<text x="4.1" y="180.4">C</text>
<text x="663.8" y="180.4">C</text>
<text x="4.1" y="249.5">D</text>
<text x="663.8" y="249.5">D</text>
<text x="41.6" y="287.8">1</text>
<text x="110.8" y="287.8">2</text>
<text x="179.9" y="287.8">3</text>
<text x="249.1" y="287.8">4</text>
<text x="318.2" y="287.8">5</text>
<text x="387.3" y="287.8">6</text>
<text x="456.5" y="287.8">7</text>
<text x="525.6" y="287.8">8</text>
<text x="594.8" y="287.8">9</text>
</g>
<g font-size="3.2" fill="#000080">
<text x="60.2" y="21.3">FAN_CONTROL</text>
<text x="145.2" y="23">CN6</text>
<text x="183.4" y="23">U7</text>
<text x="60.6" y="26.6">PH-4A RHOS</text>
<text x="172.9" y="25.5">DBT10-7.62-2P</text>
<text x="342.8" y="34.8">PH-4A RHOS</text>
<text x="342.8" y="31.7">NEXTION</text>
<text x="216.6" y="45">MAX6675ISA+T</text>
<text x="548.3" y="47.2">LTC2983ILX#PBF</text>
<text x="548.3" y="44">U10</text>
<text x="216.6" y="48.2">U3</text>
<text x="444.2" y="52">C3</text>
<text x="444.2" y="55.1">10uF</text>
<text x="444.2" y="64.3">C2</text>
<text x="147" y="67.1">CN5</text>
<text x="171.1" y="69.6">DBT10-7.62-2P</text>
<text x="181.7" y="67.1">U1</text>
<text x="444.2" y="67.5">10uF</text>
<text x="444.2" y="76.7">C1</text>
<text x="444.2" y="79.8">10uF</text>
<text x="214.9" y="89.1">MAX6675ISA+T</text>
<text x="56.1" y="95">ESP32-WROOM-32UE</text>
<text x="56.1" y="91.8">U2</text>
<text x="214.9" y="92.3">U5</text>
<text x="148.8" y="105.9">CN4</text>
<text x="179.9" y="105.9">U6</text>
<text x="169.3" y="108.4">DBT10-7.62-2P</text>
<text x="336.2" y="115.8">U9.2</text>
<text x="327.6" y="123.7">MCP6002-I/SN</text>
<text x="213.1" y="127.9">MAX6675ISA+T</text>
<text x="213.1" y="131.1">U12</text>
<text x="447.7" y="136.6">U11</text>
<text x="447.7" y="139.8">1uF</text>
<text x="150.5" y="144.7">CN3</text>
<text x="167.6" y="147.2">DBT10-7.62-2P</text>
<text x="178.1" y="144.7">U14</text>
<text x="447.7" y="153.9">1uF</text>
<text x="447.7" y="150.7">U13</text>
<text x="512.1" y="153.6">header 1</text>
<text x="516.8" y="150.1">U15</text>
<text x="568.5" y="153.6">header 2</text>
<text x="573.2" y="150.1">U18</text>
<text x="211.3" y="166.7">MAX6675ISA+T</text>
<text x="211.3" y="170">U16</text>
<text x="348.9" y="178.1">R1</text>
<text x="348.9" y="181.3">20k</text>
<text x="150.5" y="187">CN1</text>
<text x="167.6" y="189.5">DBT10-7.62-2P</text>
<text x="178.1" y="187.1">U17</text>
<text x="63.1" y="195.3">AZ1117CH2-5.0TRG1</text>
<text x="63.1" y="192.2">U4</text>
<text x="317.9" y="195.6">20k</text>
<text x="317.9" y="192.5">R2</text>
<text x="211.3" y="209.1">MAX6675ISA+T</text>
<text x="211.3" y="212.3">U21</text>
<text x="451.4" y="227.5">CN2</text>
<text x="41.6" y="233">BL1084-33CS</text>
<text x="51" y="229.4">U8</text>
<text x="451.4" y="230.7">B2B-XH-A-BK(LF)(SN)</text>
</g>
<g font-size="3.2" fill="#00f">
<text x="204.4" y="26.9">4</text>
<text x="208.8" y="28.3">VCC</text>
<text x="222" y="28.3">SCK</text>
<text x="231.1" y="26.9">5</text>
<text x="146.6" y="35.7">1</text>
<text x="146.6" y="32.2">2</text>
<text x="150.1" y="34">1</text>
<text x="150.1" y="30.4">2</text>
<text x="183.6" y="35.7">1</text>
<text x="183.6" y="32.2">2</text>
<text x="187.1" y="34">1</text>
<text x="187.1" y="30.4">2</text>
<text x="204.4" y="34">2</text>
<text x="204.4" y="30.4">3</text>
<text x="208.8" y="35.4">T-</text>
<text x="208.8" y="31.9">T+</text>
<text x="221.6" y="31.9">CS#</text>
<text x="223.9" y="35.4">SO</text>
<text x="231.1" y="30.4">6</text>
<text x="231.1" y="34">7</text>
<text x="204.4" y="37.5">1</text>
<text x="208.8" y="38.9">GND</text>
<text x="221.7" y="38.9">N.C.</text>
<text x="231.1" y="37.5">8</text>
<text x="567.4" y="53.4">Q1</text>
<text x="573.4" y="51.6">48</text>
<text x="567.4" y="56.9">Q2</text>
<text x="573.4" y="58.7">46</text>
<text x="573.4" y="55.1">47</text>
<text x="567.4" y="60.4">Q3</text>
<text x="202.6" y="71">4</text>
<text x="229.3" y="71">5</text>
<text x="565.2" y="71">LDO</text>
<text x="573.4" y="69.3">43</text>
<text x="148.4" y="76.3">2</text>
<text x="151.9" y="74.5">2</text>
<text x="181.9" y="76.3">2</text>
<text x="185.4" y="74.5">2</text>
<text x="202.6" y="74.5">3</text>
<text x="207.1" y="76">T+</text>
<text x="207.1" y="72.4">VCC</text>
<text x="219.9" y="76">CS#</text>
<text x="220.3" y="72.4">SCK</text>
<text x="229.3" y="74.5">6</text>
<text x="559" y="74.5">RESET#</text>
<text x="573.4" y="76.3">41</text>
<text x="573.4" y="72.8">42</text>
<text x="148.4" y="79.8">1</text>
<text x="151.9" y="78.1">1</text>
<text x="181.9" y="79.8">1</text>
<text x="185.4" y="78.1">1</text>
<text x="202.6" y="81.6">1</text>
<text x="202.6" y="78.1">2</text>
<text x="207.1" y="83">GND</text>
<text x="207.1" y="79.5">T-</text>
<text x="219.9" y="83">N.C.</text>
<text x="222.2" y="79.5">SO</text>
<text x="229.3" y="78.1">7</text>
<text x="229.3" y="81.6">8</text>
<text x="523.2" y="83.4">10</text>
<text x="565" y="78.1">CS#</text>
<text x="566" y="81.6">SDI</text>
<text x="573.4" y="83.4">39</text>
<text x="573.4" y="79.8">40</text>
<text x="523.2" y="86.9">11</text>
<text x="528.7" y="85.1">NC</text>
<text x="528.7" y="88.7">VREF_BYP</text>
<text x="564.8" y="85.1">SDO</text>
<text x="565.4" y="88.7">SCK</text>
<text x="573.4" y="86.9">38</text>
<text x="523.2" y="93.9">13</text>
<text x="528.7" y="95.7">VREFOUT</text>
<text x="553.7" y="92.2">INTERRUPT</text>
<text x="564.6" y="95.7">COM</text>
<text x="573.4" y="93.9">36</text>
<text x="573.4" y="90.4">37</text>
<text x="523.2" y="97.5">14</text>
<text x="528.7" y="99.2">VREFP</text>
<text x="563.3" y="99.2">CH20</text>
<text x="573.4" y="101">34</text>
<text x="573.4" y="97.5">35</text>
<text x="523.2" y="104.5">16</text>
<text x="528.7" y="106.3">CH1</text>
<text x="563.3" y="106.3">CH18</text>
<text x="563.3" y="102.8">CH19</text>
<text x="573.4" y="104.5">33</text>
<text x="153.6" y="113.3">2</text>
<text x="183.6" y="113.3">2</text>
<text x="200.8" y="113.3">3</text>
<text x="200.8" y="109.8">4</text>
<text x="205.3" y="111.2">VCC</text>
<text x="218.5" y="111.2">SCK</text>
<text x="227.5" y="109.8">5</text>
<text x="227.5" y="113.3">6</text>
<text x="523.2" y="108.1">17</text>
<text x="523.2" y="111.6">18</text>
<text x="528.7" y="109.8">CH2</text>
<text x="528.7" y="113.3">CH3</text>
<text x="563.3" y="113.3">CH16</text>
<text x="563.3" y="109.8">CH17</text>
<text x="573.4" y="111.6">31</text>
<text x="573.4" y="108.1">32</text>
<text x="150.1" y="118.6">1</text>
<text x="150.1" y="115.1">2</text>
<text x="153.6" y="116.9">1</text>
<text x="180.1" y="118.6">1</text>
<text x="180.1" y="115.1">2</text>
<text x="183.6" y="116.9">1</text>
<text x="200.8" y="116.9">2</text>
<text x="205.3" y="118.3">T-</text>
<text x="205.3" y="114.8">T+</text>
<text x="218.1" y="114.8">CS#</text>
<text x="220.4" y="118.3">SO</text>
<text x="227.5" y="116.9">7</text>
<text x="523.2" y="115.1">19</text>
<text x="523.2" y="118.6">20</text>
<text x="528.7" y="116.9">CH4</text>
<text x="563.3" y="116.9">CH15</text>
<text x="573.4" y="118.6">29</text>
<text x="573.4" y="115.1">30</text>
<text x="200.8" y="120.4">1</text>
<text x="205.3" y="121.8">GND</text>
<text x="218.2" y="121.8">N.C.</text>
<text x="227.5" y="120.4">8</text>
<text x="523.2" y="122.2">21</text>
<text x="523.2" y="125.7">22</text>
<text x="528.7" y="120.4">CH5</text>
<text x="528.7" y="123.9">CH6</text>
<text x="563.3" y="123.9">CH13</text>
<text x="563.3" y="120.4">CH14</text>
<text x="573.4" y="125.7">27</text>
<text x="573.4" y="122.2">28</text>
<text x="339.8" y="131">2</text>
<text x="523.2" y="129.2">23</text>
<text x="528.7" y="127.5">CH7</text>
<text x="528.7" y="131">CH8</text>
<text x="563.3" y="131">CH11</text>
<text x="563.3" y="127.5">CH12</text>
<text x="573.4" y="129.2">26</text>
<text x="360.2" y="134.5">1</text>
<text x="523.2" y="132.8">24</text>
<text x="528.7" y="134.5">CH9</text>
<text x="563.3" y="134.5">CH10</text>
<text x="573.4" y="132.8">25</text>
<text x="339.8" y="138">3</text>
<text x="199.1" y="148.6">4</text>
<text x="225.8" y="148.6">5</text>
<text x="151.9" y="153.9">2</text>
<text x="155.4" y="155.7">1</text>
<text x="155.4" y="152.2">2</text>
<text x="178.4" y="153.9">2</text>
<text x="181.9" y="155.7">1</text>
<text x="181.9" y="152.2">2</text>
<text x="199.1" y="155.7">2</text>
<text x="199.1" y="152.2">3</text>
<text x="203.6" y="153.6">T+</text>
<text x="203.6" y="150">VCC</text>
<text x="216.3" y="153.6">CS#</text>
<text x="216.7" y="150">SCK</text>
<text x="225.8" y="152.2">6</text>
<text x="225.8" y="155.7">7</text>
<text x="151.9" y="157.4">1</text>
<text x="178.4" y="157.4">1</text>
<text x="199.1" y="159.2">1</text>
<text x="203.6" y="160.6">GND</text>
<text x="203.6" y="157.1">T-</text>
<text x="216.4" y="160.6">N.C.</text>
<text x="218.6" y="157.1">SO</text>
<text x="225.8" y="159.2">8</text>
<text x="515" y="159.2">10</text>
<text x="520.5" y="161">9</text>
<text x="520.5" y="157.4">10</text>
<text x="571.5" y="159.2">10</text>
<text x="577" y="161">9</text>
<text x="577" y="157.4">10</text>
<text x="517" y="166.3">8</text>
<text x="517" y="162.7">9</text>
<text x="520.5" y="164.5">8</text>
<text x="573.5" y="166.3">8</text>
<text x="573.5" y="162.7">9</text>
<text x="577" y="164.5">8</text>
<text x="517" y="173.3">6</text>
<text x="517" y="169.8">7</text>
<text x="520.5" y="171.6">6</text>
<text x="520.5" y="168">7</text>
<text x="573.5" y="173.3">6</text>
<text x="573.5" y="169.8">7</text>
<text x="577" y="171.6">6</text>
<text x="577" y="168">7</text>
<text x="517" y="176.8">5</text>
<text x="520.5" y="178.6">4</text>
<text x="520.5" y="175.1">5</text>
<text x="573.5" y="176.8">5</text>
<text x="577" y="178.6">4</text>
<text x="577" y="175.1">5</text>
<text x="517" y="183.9">3</text>
<text x="517" y="180.4">4</text>
<text x="520.5" y="185.7">2</text>
<text x="520.5" y="182.1">3</text>
<text x="573.5" y="183.9">3</text>
<text x="573.5" y="180.4">4</text>
<text x="577" y="185.7">2</text>
<text x="577" y="182.1">3</text>
<text x="199.1" y="191">4</text>
<text x="225.8" y="191">5</text>
<text x="517" y="191">1</text>
<text x="517" y="187.4">2</text>
<text x="520.5" y="189.2">1</text>
<text x="573.5" y="191">1</text>
<text x="573.5" y="187.4">2</text>
<text x="577" y="189.2">1</text>
<text x="151.9" y="196.3">2</text>
<text x="155.4" y="194.5">2</text>
<text x="178.4" y="196.3">2</text>
<text x="181.9" y="194.5">2</text>
<text x="199.1" y="194.5">3</text>
<text x="203.6" y="195.9">T+</text>
<text x="203.6" y="192.4">VCC</text>
<text x="216.3" y="195.9">CS#</text>
<text x="216.7" y="192.4">SCK</text>
<text x="225.8" y="194.5">6</text>
<text x="41.9" y="199.8">1</text>
<text x="45.4" y="201.5">INPUT</text>
<text x="151.9" y="199.8">1</text>
<text x="155.4" y="198">1</text>
<text x="178.4" y="199.8">1</text>
<text x="181.9" y="198">1</text>
<text x="199.1" y="201.5">1</text>
<text x="199.1" y="198">2</text>
<text x="203.6" y="203">GND</text>
<text x="203.6" y="199.4">T-</text>
<text x="216.4" y="203">N.C.</text>
<text x="218.6" y="199.4">SO</text>
<text x="225.8" y="198">7</text>
<text x="225.8" y="201.5">8</text>
<text x="41.9" y="206.8">3</text>
<text x="45.4" y="208.6">OUTPUT</text>
<text x="451.1" y="235.1">1</text>
<text x="451.1" y="238.6">2</text>
<text x="454.6" y="236.8">1</text>
<text x="454.6" y="240.3">2</text>
<text x="49" y="249.9" transform="rotate(-90 49 249.9)">3</text>
<text x="50.8" y="246.5" transform="rotate(-90 50.8 246.5)">VIN</text>
<text x="52.6" y="249.9" transform="rotate(-90 52.6 249.9)">2</text>
<text x="54.3" y="246.5" transform="rotate(-90 54.3 246.5)">VOUT</text>
</g>
<g font-size="3.2">
<text x="59.7" y="30.4">4</text>
<text x="65.3" y="31.9">4</text>
<text x="59.7" y="37.5">3</text>
<text x="65.3" y="38.9">3</text>
<text x="343.7" y="40.7">1</text>
<text x="349.2" y="39.3">1</text>
<text x="59.7" y="44.6">2</text>
<text x="65.3" y="46">2</text>
<text x="343.7" y="47.7">2</text>
<text x="349.2" y="46.3">2</text>
<text x="59.7" y="51.6">1</text>
<text x="65.3" y="53">1</text>
<text x="349.2" y="53.4">3</text>
<text x="525.2" y="51.6">1</text>
<text x="528.7" y="53.4">GND</text>
<text x="343.7" y="54.8">3</text>
<text x="525.2" y="58.7">3</text>
<text x="343.7" y="61.8">4</text>
<text x="349.2" y="60.4">4</text>
<text x="525.2" y="65.7">5</text>
<text x="528.7" y="60.4">GND</text>
<text x="573.4" y="65.7">44</text>
<text x="528.7" y="67.5">GND</text>
<text x="564.7" y="67.5">GND</text>
<text x="525.2" y="72.8">7</text>
<text x="528.7" y="74.5">GND</text>
<text x="525.2" y="79.8">9</text>
<text x="528.7" y="81.6">GND</text>
<text x="523.2" y="90.4">12</text>
<text x="528.7" y="92.2">GND</text>
<text x="523.2" y="101">15</text>
<text x="528.7" y="102.8">GND</text>
<text x="350.7" y="146.1" transform="rotate(-90 350.7 146.1)">4</text>
<text x="41.9" y="203.3">2</text>
<text x="86.6" y="203.3">4</text>
<text x="45.4" y="205.1">ADJ/GND</text>
<text x="70.3" y="205.1">ADJ/GND</text>
<text x="56.1" y="249.9" transform="rotate(-90 56.1 249.9)">1</text>
<text x="57.9" y="246.5" transform="rotate(-90 57.9 246.5)">GND</text>
</g>
<g font-size="3.2" fill="#f00">
<text x="525.2" y="55.1">2</text>
<text x="528.7" y="56.9">VDD</text>
<text x="525.2" y="62.2">4</text>
<text x="528.7" y="64">VDD</text>
<text x="564.9" y="64">VDD</text>
<text x="573.4" y="62.2">45</text>
<text x="525.2" y="69.3">6</text>
<text x="528.7" y="71">VDD</text>
<text x="525.2" y="76.3">8</text>
<text x="528.7" y="78.1">VDD</text>
<text x="350.7" y="125.7" transform="rotate(-90 350.7 125.7)">8</text>
</g>
<g font-size="2.5" fill="#00f">
<text x="35.7" y="99.2">31</text>
<text x="41.3" y="100.6">3.3V</text>
<text x="69.5" y="100.6">GND</text>
<text x="77.6" y="99.2">24</text>
<text x="35.7" y="106.3">36</text>
<text x="35.7" y="102.8">30</text>
<text x="41.3" y="107.7">VP</text>
<text x="41.3" y="104.2">ENABLE</text>
<text x="64.8" y="104.2">GPIO 23</text>
<text x="64.8" y="107.7">GPIO 22</text>
<text x="77.6" y="102.8">23</text>
<text x="77.6" y="106.3">22</text>
<text x="35.7" y="109.8">37</text>
<text x="35.7" y="113.3">34</text>
<text x="41.3" y="111.2">VN</text>
<text x="71.9" y="111.2">TX</text>
<text x="77.6" y="113.3">3</text>
<text x="77.6" y="109.8">1</text>
<text x="35.7" y="116.9">35</text>
<text x="41.3" y="118.3">GPIO 35</text>
<text x="41.3" y="114.8">GPIO 34</text>
<text x="64.8" y="118.3">GPIO 21</text>
<text x="71.7" y="114.8">RX</text>
<text x="77.6" y="116.9">21</text>
<text x="35.7" y="123.9">33</text>
<text x="35.7" y="120.4">32</text>
<text x="41.3" y="125.3">GPIO 33</text>
<text x="41.3" y="121.8">GPIO 32</text>
<text x="64.8" y="125.3">GPIO 19</text>
<text x="69.5" y="121.8">GND</text>
<text x="77.6" y="120.4">20</text>
<text x="77.6" y="123.9">19</text>
<text x="35.7" y="131">26</text>
<text x="35.7" y="127.5">25</text>
<text x="41.3" y="128.9">GPIO 25</text>
<text x="64.8" y="128.9">GPIO 18</text>
<text x="77.6" y="127.5">18</text>
<text x="77.6" y="131">5</text>
<text x="35.7" y="134.5">27</text>
<text x="41.3" y="135.9">GPIO 27</text>
<text x="41.3" y="132.4">GPIO 26</text>
<text x="64.8" y="135.9">GPIO 17</text>
<text x="66.3" y="132.4">GPIO 5</text>
<text x="77.6" y="134.5">17</text>
<text x="35.7" y="138">14</text>
<text x="35.7" y="141.6">12</text>
<text x="41.3" y="139.5">GPIO 14</text>
<text x="41.3" y="143">GPIO 12</text>
<text x="64.8" y="139.5">GPIO 16</text>
<text x="66.3" y="143">GPIO 4</text>
<text x="77.6" y="138">16</text>
<text x="77.6" y="141.6">4</text>
<text x="35.7" y="145.1">28</text>
<text x="35.7" y="148.6">13</text>
<text x="41.3" y="146.5">GND</text>
<text x="66.3" y="146.5">GPIO 0</text>
<text x="77.6" y="148.6">2</text>
<text x="77.6" y="145.1">0</text>
<text x="35.7" y="155.7">10</text>
<text x="37.2" y="152.2">9</text>
<text x="41.3" y="150">GPIO 13</text>
<text x="41.3" y="153.6">GPIO 9</text>
<text x="64.8" y="153.6">GPIO 15</text>
<text x="66.3" y="150">GPIO 2</text>
<text x="77.6" y="152.2">15</text>
<text x="77.6" y="155.7">8</text>
<text x="35.7" y="159.2">11</text>
<text x="41.3" y="160.6">GPIO 11</text>
<text x="41.3" y="157.1">GPIO 10</text>
<text x="71.7" y="160.6">D0</text>
<text x="71.7" y="157.1">D1</text>
<text x="77.6" y="159.2">7</text>
<text x="35.7" y="162.7">29</text>
<text x="41.3" y="164.1">5V</text>
<text x="70.3" y="164.1">CLK</text>
<text x="77.6" y="162.7">6</text>
</g>
</svg>
